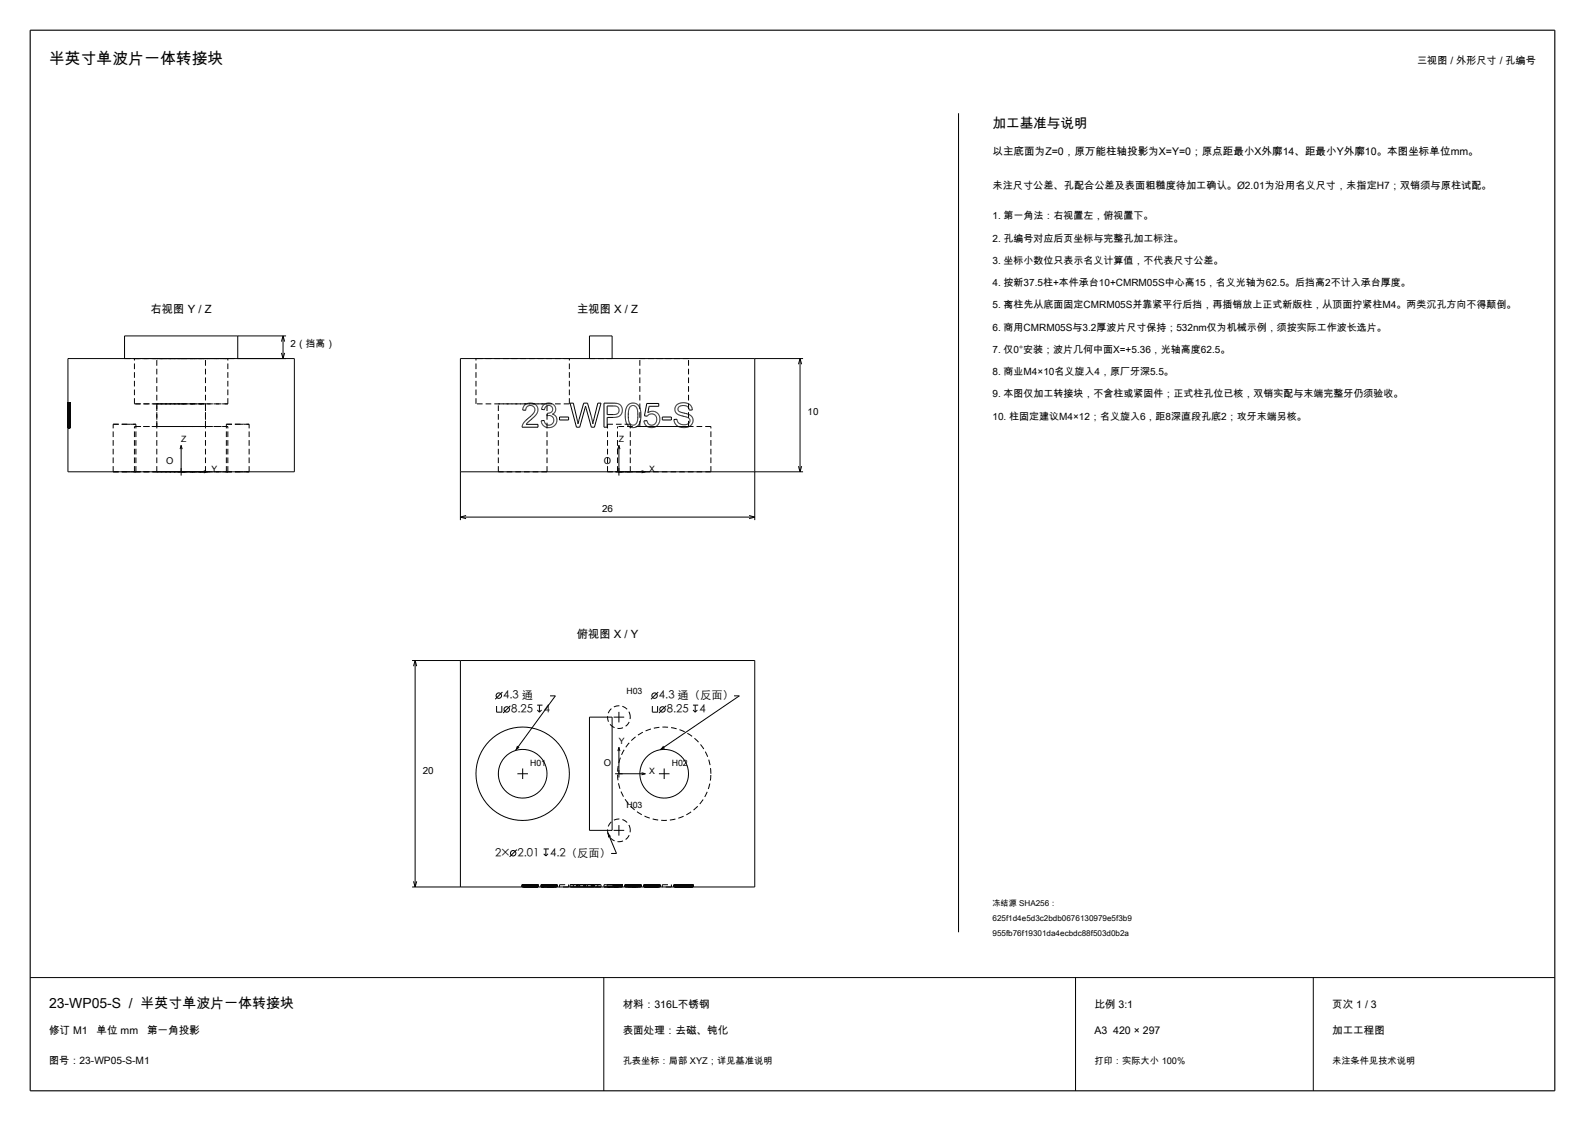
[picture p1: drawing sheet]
<svg xmlns="http://www.w3.org/2000/svg" width="420mm" height="297mm" viewBox="0 0 420 297" stroke-linecap="round" stroke-linejoin="round" font-family="sans-serif">
<path d="M8 8h404v281h-404z" fill="none" stroke="#000" stroke-width=".3"/>
<g fill="none" stroke="#000" stroke-width=".26">
<path d="M254 30v217M18 95h60v30h-60zM63 89v6M74.6 93.5l.4 1.5M75 89v6M75 89l-.4 1.5M75 89l.4 1.5M75.4 93.5l-.4 1.5M75.8 89h-42.8v6M156.2 95v-6h6v6M200 95v42.8M212 95v30"/>
<path d="M212 95l-.4 1.5M212 95l.4 1.5M212.8 95h-90.8v42.8M48 118v8M48 118l-.3 1M48 118l.3 1M139 107.3l1.2-.5 1.4 .2 .8 .9v1.3a7.4 7.4 0 0 1-2.6 2.8l-.4 .4h3.2v.8h-4.3a4 4 0 0 1 2.2-2.8 2.06 2.06 0 0 0 1.1-2.4 1.26 1.26 0 0 0-1.4-.5 1.26 1.26 0 0 0-.9 1.2l-.8-.1zM146.2 109.2h-.1M146.2 109.1v.1M146.2 109.1a1.09 1.09 0 0 0-.6-1.7 1.09 1.09 0 0 0-1.3 1.2l-.8-.2 .4-.9 .7-.6a1.68 1.68 0 0 1 2.3 .5 1.68 1.68 0 0 1-.3 2.2l-.2 .1a1.88 1.88 0 0 1 1 2.3 1.88 1.88 0 0 1-2.2 1.3l-.9-.3-.7-.7-.2-.8 .8-.1a1.29 1.29 0 0 0 1.5 1.2 1.29 1.29 0 0 0 1-1.6 1.29 1.29 0 0 0-1.8-.8l.1-.7 1.1-.3M146.2 109.1h.1M148.3 110.5h2.4v.8h-2.4z"/>
<path d="M151.1 106.8h.8l1.3 5.5 1.5-5.5h1l1.4 5.5 1.3-5.5h.9l-1.8 6.4h-.8l-1.5-5.6-1.6 5.6h-.8zM160 106.8h2.5a1.94 1.94 0 0 1 2 .7 1.94 1.94 0 0 1 .2 2.2 2.07 2.07 0 0 1-2.2 .9h-1.6v2.6h-.9zM160.9 107.6h1.6a1.18 1.18 0 0 1 1.4 .5 1.18 1.18 0 0 1-.2 1.5l-.8 .2h-2zM164 118v8M164 118l-.3 1M164 118l.3 1M166.5 107.3a2.05 2.05 0 0 1 2.3-.2 2.05 2.05 0 0 1 1 2.1 3.7 3.7 0 0 1-1.3 3.9 2.08 2.08 0 0 1-2.8-2.2 4.6 4.6 0 0 1 .8-3.6zM167 107.7l.9-.3 .7 .5a6 6 0 0 1 .1 4.2l-.8 .5h-.5l-.5-.3a5.5 5.5 0 0 1 .1-4.5zM167.4 107.5h-.1M171.4 106.9h3.2v.7h-2.6l-.3 1.8a2.13 2.13 0 0 1 3.2 1.4 2.13 2.13 0 0 1-2.5 2.5l-.9-.3-.7-.8-.2-.7 .9-.1a1.35 1.35 0 0 0 1.7 1.2 1.35 1.35 0 0 0 .8-2 1.38 1.38 0 0 0-1.1-.9 1.38 1.38 0 0 0-1.4 .6l-.7-.1zM173.7 110.1l.1 .1M175.5 110.5h2.4v.8h-2.4z"/>
<path d="M179.3 107.3a2.51 2.51 0 0 1 4.2 1.3l-.8 .1a1.6 1.6 0 0 0-1.5-1.2 1.6 1.6 0 0 0-1.6 .9 1.13 1.13 0 0 0 1.3 1l1.1 .2a1.85 1.85 0 0 1 1.6 2.2 1.85 1.85 0 0 1-2.1 1.5 2.37 2.37 0 0 1-2.9-2.2h.8a1.85 1.85 0 0 0 1.5 1.4 1.85 1.85 0 0 0 1.9-1 1 1 0 0 0-.9-1 3.9 3.9 0 0 1-2.9-1.2 1.59 1.59 0 0 1 .3-2zM54 124.7l1 .3-1 .3M122 125h90.8M122 137h78M122 137l1.5 .4M123.5 136.6l-1.5 .4M170 124.7l1 .3-1 .3M198.5 136.6l1.5 .4M200 137l-1.5 .4M211.6 123.5l.4 1.5M212.4 123.5l-.4 1.5M109.2 175h90.8v60h-90.8"/>
<path d="M110 175v60M110 175l-.4 1.5M110 175l.4 1.5M122 175v60M131.6 187.1v1.6h1.4v-1.6M133.1 183.3l-1.9 2M135.2 187l-1.9 1.9M142.3 186.8h1.4M142.4 188.1l.5 .6M142.9 186.8v1.9M143.5 188.1l-.6 .6M145.8 184.4h1.4l-10.6 14.4"/>
<path d="M156.2 190h6v30h-6zM162.6 190h2.8M164 188.6v2.8M164 198v8M164 198l-.3 1M164 198l.3 1M172.9 187.1v1.6h1.4v-1.6M174.4 183.3l-1.9 2M176.5 187l-1.9 1.9M183.6 186.8h1.4M183.6 188.1l.6 .6M184.2 186.8v1.9"/>
<path d="M184.8 188.1l-.6 .6M194.5 184.4h1.4l-21 14.2M137.1 205h2.8M138.5 203.6v2.8M163 205h8M164 218.6v2.8M170 204.7l1 .3M171 205l-1 .3M174.6 205h2.8M176 203.6v2.8M109.6 233.5l.4 1.5M110.4 233.5l-.4 1.5"/>
<path d="M136.9 225.1l-1.9 1.9M144.1 224.9h1.3M144.1 226.2l.5 .6M144.6 224.9v1.9M145.2 226.2l-.6 .6M161 220.6l2.4 5.5h-1.5M162.6 220h2.8M8 259h404M160 259v30M285 259v30M348 259v30"/>
<circle cx="132.2" cy="184.3" r=".72"/>
<circle cx="134.3" cy="188" r=".72"/>
<circle cx="173.5" cy="184.3" r=".72"/>
<circle cx="175.6" cy="188" r=".72"/>
<circle cx="138.5" cy="205" r="6.5"/>
<circle cx="138.5" cy="205" r="12.4"/>
<circle cx="176" cy="205" r="6.5"/>
<circle cx="136" cy="226.1" r=".72"/>
</g>
<g fill="none" stroke="#000" stroke-width=".26" stroke-dasharray="1.5 .8" stroke-linecap="butt">
<path d="M33 95h30M35.6 95h12.4M41.5 95h6.5M48 95h12.4M48 95h6.5M54.5 95h-13M60.4 95h-24.8M150.9 95h-24.8M156.2 95h6M182.4 95h-12.8M18 110.5v.8M18 111.5v-.1"/>
<path d="M18 111.6v-.1M18 111.7v-.1M18 111.8v-.1M18 111.9v-.1M18 112v-.1M18 112.1v-.1M18 112.2v-.1M18 112.3v-.1M18 112.4v-.1M18 112.5v-.1M18 112.6v-.1M18 112.7v-.1"/>
<path d="M18 112.8v-.1M18 112.9v-.1M18 113v-.1M18 113.1v-.1M18 113.2v-.1M18 113.3v-.1M18 113.2v.1M18 113.1v.1M18 113v.1M18 112.9v.1M18 112.8v.1M18 112.7v.1"/>
<path d="M18 112.6v.1M18 112.5v.1M18 112.4v.1M18 112.3v.1M18 112.2v.1M18 112.1v.1M18 112v.1M18 111.9v.1M18 111.8v.1M18 111.7v.1M18 111.6v.1M18 111.5v.1"/>
<path d="M18 111.4v.1M18 111.3v.1M18 111.2v.1M18 111v.2M18 110.9v.1M18 110.7v.2M18 110.6v.1M18 110.5v.1M18 110.4v.1M18 110.3v.1M18 110.2v.1M18 110.1v.1"/>
<path d="M18 110v.1M18 109.9v.1M18 109.8v.1M18 109.7v.1M18 109.6v.1M18 109.5v.1M18 109.4v.1M18 109.3v.1M18 109.2v.1M18 109.1v.1M18 109v.1M18 108.9v.1"/>
<path d="M18 108.8v.1M18 108.7v.1M18 108.6v.1M18 108.5v.1M18 108.4v.1M18 108.3v.1M18 108.2v.1M18 108.1v.1M18 108v.1M18 107.9v.1M18 107.8v.1M18 107.7v.1"/>
<path d="M18 107.6v.1M18 107.5v.1M18 107.4v.1M18 107.3v.1M18 107.2v.1M18 107.1v.1M18 107v.1M18 106.9v.1M18 106.8v.1M18 106.9v-.1M18 107v-.1M18 107.1v-.1"/>
<path d="M18 107.2v-.1M18 107.3v-.1M18 107.4v-.1M18 107.5v-.1M18 107.6v-.1M18 107.7v-.1M18 107.8v-.1M18 107.9v-.1M18 108v-.1M18 108.1v-.1M18 108.2v-.1M18 108.4v-.2"/>
<path d="M18 108.6v-.2M18 108.4v.2M18 108.3v-.1M18 108.4v-.1M18 108.7v-.1M18 108.8v-.1M18 108.9v-.1M18 109v-.1M18 109.1v-.1M18 109.2v-.1M18 109.3v-.1M18 109.4v-.1"/>
<path d="M18 109.5v-.1M18 110.2v-.7M18 110.2v-.1M18 110.3v-.1M18 110.4v-.1M18 110.5v-.1M18 110.6v-.1M18 110.7v-.1M18 110.8v-.1M18 110.9v-.1M18 111.1v-.2M18 111.2v-.1"/>
<path d="M18 111.3v-.1M18 111.5v-.2M18 112v-.2M18 111.8v.2M18 111.4v.2M18 111.7v.2M18 111.5v.2M18 111.2v.3M18 110.9v.3M18 110.6v.3M18 110.3v.3M18 108.5v-.1"/>
<path d="M18 108.6v-.1M18 108.8v-.2M18 109.4v-.2M18 109.6v-.1M18 109.7v-.1M18 109.9v-.2M18 110.1v-.2M18 110.4v-.2M18 110.6v-.2M18 110.8v-.2M18 111.1v-.3M18 111.3v-.2"/>
<path d="M18 112.8v-.2M18 113.2v-.2M18 112.4v.8M18 108.3v4.9M18 108v.3M18 107.6v.4M18 107.8v-.2M18 108.3v-.5M18 106.8v6.4M18 110.9v-4.1M18 111.3v-.4M18 111.6v-.3"/>
<path d="M18 112v-.4M18 112.3v-.3M18 112v.3M18 111.5v.3M18 110v.3M18 106.8v3.2M18 111.1v-4.3M18 111.5v-.4M18 112.3v-.8M18 111.6v.4M18 111.3v.3M18 111v.3"/>
<path d="M18 106.8v4.2M18 109v-.2M18 109.3v-.3M18 109.5v-.2M18 109.8v-.3M18 110v-.2M18 110.3v-.3M18 110.5v-.2M18 110.7v-.2M18 110.9v-.2M18 111.4v-.2M18 111.6v-.2"/>
<path d="M18 111.9v-.2M18 112.2v-.2M18 112.3v.2M18 112v.2M18 111.3v.2M18 111.1v.2M18 110.8v.3M18 110.6v.2M18 109.8v.2M18 109.6v.2M18 109.4v.2M18 109.2v.2"/>
<path d="M18 109v.2M18 108.8v.2M18 108.5v.2M18 108.1v.2M18 107.9v-.2M18 108.1v-.2M18 111.1v.1M18 111v.1M18 110.8v.1M18 110.7v.1M18 107.6v1.8M18 106.9v.7"/>
<path d="M18 110.2v-3.3M18 109.8v-.1M18 109.9v-.1M18 110v-.1M18 110.1v-.1M18 111.4v-.1M18 110.6v2.6M18 111.6v.2M18 108.3v-.2M18 108.7v-.2M18 108.3v.2M18 107.9v.2"/>
<path d="M18 106.7v.1M18 106.8v-.1M18 108.5v-.2M18 111v-.1M18 111.1v-.1M18 111.3h.6M18 110.5h.6M18 111.4h.6M18 111.5h.6M18 111.6h.6M18 111.7h.6M18 111.8h.6"/>
<path d="M18 111.9h.6M18 112h.6M18 112.1h.6M18 112.2h.6M18 112.3h.6M18 112.4h.6M18 112.5h.6M18 112.6h.6M18 112.7h.6M18 112.8h.6M18 112.9h.6M18 113h.6"/>
<path d="M18 113.1h.6M18 113.2h.6M18 113.3h.6M18 111.2h.6M18 111.1h.6M18 110.9h.6M18 110.8h.6M18 110.7h.6M18 110.6h.6M18 110.4h.6M18 110.3h.6M18 110.2h.6"/>
<path d="M18 110.1h.6M18 109.5h.6M18 109.4h.6M18 109.3h.6M18 109.2h.6M18 109.1h.6M18 111h.6M18 109h.6M18 108.9h.6M18 108.8h.6M18 108.7h.6M18 108.6h.6"/>
<path d="M18 110h.6M18 108.4h.6M18 109.9h.6M18 108.3h.6M18 108.2h.6M18 109.8h.6M18 108.1h.6M18 108h.6M18 109.7h.6M18 107.9h.6M18 109.6h.6M18 107.8h.6"/>
<path d="M18 107.7h.6M18 107.6h.6M18 107.5h.6M18 107.4h.6M18 108.5h.6M18 107.3h.6M18 107.2h.6M18 107.1h.6M18 107h.6M18 106.9h.6M18 106.8h.6M18 106.7h.6"/>
<path d="M18 110.9v.2M18 110.4v.4M18 110v.4M18 109.7v.3M18 109.3v.4M18 108.7v.2M18 108.9v-.2M18 109.2v-.2M18 109.7v-.4M18 110.4v-.4M18 110.8v-.4M18 112.3v-.2"/>
<path d="M18 112.1v.2M18 107.6v2.2M18 109.1v-.2M18.6 111.3v-.8M18.6 111.4v.1M18.6 111.5v.1M18.6 111.6v-.2M18.6 111.6v.1M18.6 111.7v-.1M18.6 111.7v.1M18.6 111.8v-.1M18.6 111.8v.1"/>
<path d="M18.6 112v-.2M18.6 111.9v.1M18.6 112.1v-.1M18.6 112v.1M18.6 112.2v-.1M18.6 112.3v-.1M18.6 112.1v.1M18.6 112.4v-.1M18.6 112.2v.1M18.6 112.3v.1M18.6 112.5v-.1M18.6 112.4v.1"/>
<path d="M18.6 112.6v-.1M18.6 112.5v.1M18.6 112.6v.1M18.6 112.7v.1M18.6 112.7v-.1M18.6 112.8v.1M18.6 112.9v.1M18.6 113v.1M18.6 113.1v.1M18.6 113.2v.1M18.6 111.8v.2M18.6 111.3v.2"/>
<path d="M18.6 111.2v.1M18.6 111.1v.1M18.6 110.9v.2M18.6 110.8v.1M18.6 113.3v-.1M18.6 110.7v.1M18.6 110.6v.1M18.6 110.5v.1M18.6 110.4v.1M18.6 113.2v-.1M18.6 110.3v.1M18.6 113.1v-.1"/>
<path d="M18.6 110.2v.1M18.6 113v-.1M18.6 110.1v.1M18.6 112.9v-.1M18.6 112.8v-.1M18.6 110.2v-.1M18.6 109.5v.7M18.6 112v-.1M18.6 109.4v.1M18.6 111.9v-.1M18.6 109.3v.1M18.6 111.6v-.1"/>
<path d="M18.6 109.2v.1M18.6 111.5v-.1M18.6 111.4v-.1M18.6 111.3v-.1M18.6 109.1v.1M18.6 111.2v-.2M18.6 111v-.1M18.6 109v.1M18.6 110.9v-.2M18.6 110.7v-.1M18.6 108.9v.1M18.6 110.6v-.1"/>
<path d="M18.6 110.5v-.1M18.6 108.8v.1M18.6 110.4v-.1M18.6 110.3v-.1M18.6 108.7v.1M18.6 108.6v.1M18.6 110.1v-.1M18.6 108.4v.2M18.6 110v-.1M18.6 108.3v.1M18.6 108.2v.1M18.6 109.9v-.1"/>
<path d="M18.6 108.1v.1M18.6 108v.1M18.6 109.8v-.1M18.6 107.9v.1M18.6 109.7v-.1M18.6 107.8v.1M18.6 107.7v.1M18.6 109.6v-.1M18.6 107.6v.1M18.6 109.5v-.1M18.6 107.5v.1M18.6 109.4v-.1"/>
<path d="M18.6 109.3v-.1M18.6 109.2v-.1M18.6 107.4v.1M18.6 109.1v-.1M18.6 109v-.1M18.6 108.9v-.1M18.6 108.8v-.1M18.6 108.7v-.1M18.6 107.5v-.1M18.6 108.6v-.1M18.6 108.5v-.1M18.6 108.4v-.1"/>
<path d="M18.6 107.6v-.1M18.6 108.3v-.1M18.6 108.2v-.1M18.6 107.7v-.1M18.6 108.1v-.1M18.6 107.8v-.1M18.6 108v-.1M18.6 107.9v-.1M18.6 108.6v-.2M18.6 107.4v-.1M18.6 107.3v-.1M18.6 108.2v.2"/>
<path d="M18.6 107.2v-.1M18.6 107.1v-.1M18.6 107v-.1M18.6 106.9v-.1M18.6 107.3v.1M18.6 107.2v.1M18.6 107.1v.1M18.6 106.8v.1M18.6 107v.1M18.6 106.9v.1M18.6 113.2v-.8M18.6 113v.2"/>
<path d="M18.6 111.9v-.2M18.6 112.6v.2M18.6 111.7v-.2M18.6 111.5v-.3M18.6 111.2v-.3M18.6 110.9v-.3M18.6 110.6v-.3M18.6 111.1v.2M18.6 110.8v.3M18.6 110.6v.2M18.6 110.4v.2M18.6 110.2v.2"/>
<path d="M18.6 109.9v.2M18.6 109.7v.2M18.6 109.6v.1M18.6 109.5v.1M18.6 109.2v.2M18.6 108.6v.2M18.6 108.5v.1M18.6 108.4v.1M18.6 113.2v-4.9M18.6 106.8v6.4M18.6 108.3v-.3M18.6 108v-.4"/>
<path d="M18.6 111v-4.2M18.6 107.6v.2M18.6 111.3v-.3M18.6 107.8v.5M18.6 111.6v-.3M18.6 112v-.4M18.6 112.3v-.3M18.6 111.5v.8M18.6 111.1v.4M18.6 106.8v4.1M18.6 106.8v4.3M18.6 110.9v.4"/>
<path d="M18.6 111.3v.3M18.6 110v-3.2M18.6 111.6v.4M18.6 110.3v-.3M18.6 112v.3M18.6 111.8v-.3M18.6 107.9v.2M18.6 108.8v.2M18.6 107.7v.2M18.6 109v.3M18.6 109.3v.2M18.6 109.5v.3"/>
<path d="M18.6 109.8v.2M18.6 110v.3M18.6 110.3v.2M18.6 110.5v.2M18.6 110.7v.2M18.6 111.2v.2M18.6 111.4v.2M18.6 111.7v.2M18.6 112v.2M18.6 108.3v-.2M18.6 108.7v-.2M18.6 109v-.2"/>
<path d="M18.6 109.2v-.2M18.6 109.4v-.2M18.6 109.6v-.2M18.6 109.8v-.2M18.6 110v-.2M18.6 110.8v-.2M18.6 112.5v-.2M18.6 111.1v-.3M18.6 111.3v-.2M18.6 112.2v-.2M18.6 111.5v-.2M18.6 111.3v.1"/>
<path d="M18.6 110v.1M18.6 109.9v.1M18.6 109.8v.1M18.6 109.7v.1M18.6 111.2v-.1M18.6 111.1v-.1M18.6 110.9v-.1M18.6 110.8v-.1M18.6 106.9v3.3M18.6 107.6v-.7M18.6 109.4v-1.8M18.6 113.2v-2.6"/>
<path d="M18.6 111v.1M18.6 110.9v.1M18.6 108.3v.2M18.6 106.7v.1M18.6 106.8v-.1M18.6 108.1v-.2M18.6 108.5v-.2M18.6 108.5v.2M18.6 108.1v.2M18.6 111.8v-.2M18.6 111.1v-.2M18.6 110.8v-.4"/>
<path d="M18.6 110.4v-.4M18.6 110v-.3M18.6 109.7v-.4M18.6 108.9v-.2M18.6 108.7v.2M18.6 109v.2M18.6 109.3v.4M18.6 110v.4M18.6 110.4v.4M18.6 112.1v.2M18.6 112.3v-.2M18.6 109.8v-2.2"/>
<path d="M18.6 108.9v.2M30 112.4h3M33 112.4h3M35.6 113h12.4M35.6 107h12.4M35.6 107v-12M36 112.4h-6M41.5 107h6.5M41.5 113h6.5M41.5 113v-18M48 107h6.5M48 113h12.4"/>
<path d="M48 107h12.4M48 113h6.5M54.5 107h-13M54.5 113h-13M54.5 113v-18M60 112.4h3M60.4 113h-24.8M60.4 107h-24.8M60.4 107v-12M63 112.4h3M66 112.4h-6M126.1 107v-12"/>
<path d="M145 107h-12.9M150.9 107v-12M150.9 107h-24.8M167 112.4h-6M169.6 113v-18M182.4 113v-18M182.4 113h-12.8M188.4 113h-24.8M30 125h3M30 125v-12.6M33 125h3M35.6 125h12.4"/>
<path d="M35.6 125v-12M36 125h-6M36 125v-12.6M41.5 125h6.5M41.5 125v-18M48 125h6.5M48 125h12.4M54.5 125h-13M54.5 125v-18M60 125h3M60 125v-12.6M60.4 125h-24.8"/>
<path d="M60.4 125v-12M63 125h3M66 125h-6M66 125v-12.6M132.1 125v-18M145 125h-12.9M145 125v-18M161 125v-12.6M163.6 125v-12M167 125h-6M167 125v-12.6M188.4 125h-24.8"/>
<path d="M188.4 125v-12M167 190a3 3 0 0 0-4.3-2.7 3 3 0 0 0-.5 5.1 3 3 0 0 0 4.8-1.8v-.6M188.4 205a12.4 12.4 0 0 0-18.2-10.9 12.4 12.4 0 0 0-1.1 21.2 12.4 12.4 0 0 0 19.2-9.1l.1-1.2M138.3 235v-.6M138.3 234.4h4.3M138.3 235h.1M138.4 235v-.6M138.4 234.4h-.1M138.4 235h.1M138.5 235v-.6M138.5 234.4h-.1M138.5 234.4h.8"/>
<path d="M138.5 235h.1M138.6 235v-.6M138.6 234.4h-.1M138.6 235h.1M138.7 235v-.6M138.7 234.4h-.1M138.7 235h.1M138.8 235v-.6M138.8 234.4h-.1M138.8 235h.1M138.9 235v-.6M138.9 234.4h-.1"/>
<path d="M138.9 235h.1M139 235v-.6M139 234.4h-.1M139 235h.1M139.1 235h.1M139.1 235v-.6M139.1 234.4h-.1M139.1 235h.2M139.2 235h.1M139.2 235v-.6M139.2 234.4h-.1M139.3 235v-.6"/>
<path d="M139.3 234.4h-.1M139.3 235h.1M139.3 234.4h-.2M139.3 235h-.8M139.3 234.4h.1M139.4 235h.3M139.4 235v-.6M139.4 234.4h-.1M139.4 235h-.1M139.4 235h.1M139.4 235h3.2M139.4 234.4h.1"/>
<path d="M139.5 235h.1M139.5 235v-.6M139.5 234.4h-.1M139.5 235h-.1M139.5 234.4h.1M139.6 235h-.1M139.6 235v-.6M139.6 235h.1M139.6 234.4h-.1M139.6 234.4h.1M139.7 235v-.6M139.7 234.4h-.1"/>
<path d="M139.7 235h.3M139.7 234.4h-.3M139.7 235h-.1M139.7 234.4h.1M139.7 235h.1M139.8 235h-.1M139.8 235v-.6M139.8 234.4h.1M139.8 235h.1M139.8 234.4h-.1M139.9 235h-.1M139.9 235v-.6"/>
<path d="M139.9 234.4h.2M139.9 234.4h.1M139.9 235h.1M139.9 234.4h-.1M140 235h.2M140 234.4h-.3M140 235h.1M140 235v-.6M140 234.4h-.1M140 235h-.1M140 234.4h.2M140.1 235h-.2"/>
<path d="M140.1 235v-.6M140.1 234.4h.2M140.1 235h.1M140.1 234.4h-.1M140.2 235h-.2M140.2 235v-.6M140.2 234.4h.1M140.2 235h.3M140.2 234.4h-.2M140.2 235h.1M140.2 234.4h-.1M140.3 235h-.1"/>
<path d="M140.3 235v-.6M140.3 234.4h.1M140.3 235h.1M140.3 234.4h-.1M140.3 235h-.2M140.3 234.4h.4M140.4 235h-.1M140.4 235v-.6M140.4 234.4h.1M140.4 235h.2M140.4 234.4h-.1M140.5 235h.2"/>
<path d="M140.5 235v-.6M140.5 234.4h-.3M140.5 235h-.1M140.5 234.4h.2M140.6 235h.1M140.6 235v-.6M140.6 234.4h-.2M140.7 235h.1M140.7 235v-.6M140.7 234.4h-.2M140.7 235h-.4M140.7 234.4h.4"/>
<path d="M140.7 235h-.2M140.7 234.4h.1M140.7 234.4h-.1M140.8 235h.1M140.8 235v-.6M140.8 234.4h-.1M140.8 235h-.1M140.8 234.4h.1M140.8 235h.2M140.9 235h.1M140.9 235v-.6M140.9 234.4h-.1"/>
<path d="M140.9 235h-.1M140.9 234.4h.1M141 235h.1M141 235v-.6M141 234.4h-.1M141 235h.2M141 234.4h-.2M141 235h-.1M141 234.4h.1M141.1 235h-.4M141.1 235v-.6M141.1 234.4h.3"/>
<path d="M141.1 235h.1M141.1 234.4h-.1M141.1 235h-.1M141.1 234.4h.1M141.2 235h.1M141.2 235v-.6M141.2 234.4h-.2M141.2 234.4h-.1M141.2 235h-.1M141.2 234.4h.1M141.3 235h.1M141.3 235v-.6"/>
<path d="M141.3 234.4h-.1M141.3 235h-.1M141.3 234.4h.1M141.4 235h.1M141.4 235v-.6M141.4 234.4h-.1M141.4 235h-.3M141.4 234.4h.3M141.4 235h-.1M141.4 234.4h.1M141.5 235v-.6M141.5 234.4h-.1"/>
<path d="M141.5 235h.1M141.5 235h-.1M141.5 234.4h.1M141.6 235h-.1M141.6 235v-.6M141.6 234.4h-.1M141.6 235h.1M141.6 234.4h.1M141.7 235v-.6M141.7 234.4h-.1M141.7 235h-.3M141.7 234.4h.1"/>
<path d="M141.7 235h-.1M141.7 235h.1M141.8 235h-.1M141.8 235v-.6M141.8 234.4h.1M141.8 235h.1M141.8 234.4h-.1M141.9 235h-.1M141.9 235v-.6M141.9 234.4h.1M141.9 234.4h-.1M141.9 235h.1"/>
<path d="M142 235h-.1M142 235v-.6M142 235h.1M142 234.4h-.1M142 234.4h.1M142.1 235v-.6M142.1 234.4h-.1M142.1 235h-.1M142.1 234.4h.1M142.1 235h.1M142.2 235h-.1M142.2 235v-.6"/>
<path d="M142.2 234.4h-.1M142.2 234.4h.1M142.2 235h.1M142.3 235v-.6M142.3 234.4h-.1M142.3 235h-.1M142.3 234.4h.1M142.3 235h.1M142.4 235h-.1M142.4 235v-.6M142.4 234.4h-.1M142.4 234.4h.1"/>
<path d="M142.4 235h.1M142.5 235h-.1M142.5 235v-.6M142.5 234.4h-.1M142.6 235h-4.3M142.6 235v-.6M142.6 234.4h-3.2M143.4 235h.8M143.4 235v-.6M143.4 234.4h.1M143.5 235h-.1M143.5 235v-.6"/>
<path d="M143.5 234.4h.8M143.5 235h.1M143.5 234.4h.1M143.6 235h-.1M143.6 235v-.6M143.6 234.4h-.1M143.6 235h.1M143.6 234.4h.1M143.7 235v-.6M143.7 234.4h-.1M143.7 235h-.1M143.7 235h.1"/>
<path d="M143.7 234.4h.1M143.8 235v-.6M143.8 234.4h-.1M143.8 235h-.1M143.8 235h.1M143.8 234.4h.1M143.9 235v-.6M143.9 234.4h-.1M143.9 235h.1M143.9 235h-.1M143.9 234.4h.1M144 235v-.6"/>
<path d="M144 234.4h-.1M144 235h-.1M144 235h.1M144 234.4h.1M144.1 235v-.6M144.1 234.4h-.1M144.1 235h-.1M144.1 234.4h.1M144.1 235h.1M144.2 235h-.1M144.2 235v-.6M144.2 234.4h.1"/>
<path d="M144.2 234.4h-.8M144.2 235h.1M144.2 234.4h-.1M144.3 235h-.1M144.3 235v-.6M144.3 235h-.8M144.3 234.4h-.1M144.3 235h.1M144.3 234.4h.1M144.4 235h-.1M144.4 235v-.6M144.4 234.4h-.1"/>
<path d="M144.4 235h.1M144.4 234.4h.1M144.5 235h-.1M144.5 235v-.6M144.5 234.4h-.1M144.5 234.4h.1M144.5 235h.1M144.6 235v-.6M144.6 234.4h-.1M144.6 235h-.1M144.6 234.4h.1M144.6 235h.1"/>
<path d="M144.7 235h-.1M144.7 235v-.6M144.7 235h.1M144.7 234.4h-.1M144.7 234.4h.1M144.8 235h.1M144.8 235v-.6M144.8 234.4h-.1M144.8 235h-.1M144.8 234.4h.1M144.9 235v-.6M144.9 234.4h-.1"/>
<path d="M144.9 235h-.1M144.9 234.4h.1M144.9 235h.1M144.9 234.4h.2M145 235h-.1M145 235v-.6M145 234.4h.1M145 235h.1M145 234.4h-.1M145 235h.2M145.1 235h-.1M145.1 235v-.6"/>
<path d="M145.1 234.4h.1M145.1 235h.1M145.1 234.4h-.1M145.1 235h-.2M145.2 235h.1M145.2 235v-.6M145.2 234.4h-.2M145.2 235h-.1M145.2 234.4h.1M145.2 234.4h-.1M145.2 235h.2M145.2 234.4h.2"/>
<path d="M145.3 235h.1M145.3 235v-.6M145.3 234.4h-.1M145.3 235h-.1M145.3 234.4h.1M145.4 235h-.2M145.4 235v-.6M145.4 234.4h.1M145.4 235h.1M145.4 234.4h-.2M145.4 234.4h-.1M145.4 235h-.1"/>
<path d="M145.4 235h.2M145.5 235h-.1M145.5 235v-.6M145.5 234.4h.1M145.5 235h.1M145.5 234.4h-.1M145.5 235h.2M145.5 234.4h.2M145.6 235h.1M145.6 235v-.6M145.6 234.4h-.2M145.6 235h-.1"/>
<path d="M145.6 234.4h.2M145.6 234.4h-.1M145.6 234.4h.1M145.7 235h.1M145.7 235v-.6M145.7 234.4h-.2M145.7 235h-.2M145.7 234.4h.1M145.7 234.4h-.1M145.7 235h-.1M145.7 235h.2M145.8 235h-.2"/>
<path d="M145.8 235v-.6M145.8 234.4h.1M145.8 235h-.1M145.8 235h.1M145.8 234.4h-.1M145.9 235h.1M145.9 235v-.6M145.9 234.4h-.2M145.9 235h-.1M145.9 234.4h.1M145.9 234.4h-.1M145.9 235h.2"/>
<path d="M146 235h.1M146 235v-.6M146 234.4h-.1M146 235h-.1M146 234.4h.1M146.1 235h.1M146.1 235v-.6M146.1 234.4h-.2M146.1 234.4h-.1M146.1 235h-.1M146.1 234.4h.1M146.2 235v-.6"/>
<path d="M146.2 234.4h-.1M146.2 235h.1M146.2 235h-.1M146.2 234.4h.1M146.2 235h.2M146.3 235h.1M146.3 235v-.6M146.3 234.4h-.1M146.3 235h-.1M146.3 234.4h.1M146.4 235h.1M146.4 235v-.6"/>
<path d="M146.4 234.4h-.1M146.4 234.4h-.2M146.4 235h-.1M146.4 234.4h.1M146.5 235v-.6M146.5 234.4h-.1M146.5 235h-.1M146.5 235h.1M146.5 234.4h.1M146.5 235h.2M146.6 235h-.1M146.6 235v-.6"/>
<path d="M146.6 235h.1M146.6 234.4h-.1M146.6 234.4h.1M146.7 235v-.6M146.7 234.4h-.1M146.7 235h.1M146.7 234.4h-.2M146.7 235h-.1M146.7 234.4h.1M146.8 235h-.1M146.8 235v-.6M146.8 235h.1"/>
<path d="M146.8 234.4h-.1M146.8 234.4h.1M146.9 235h.1M146.9 235v-.6M146.9 234.4h-.1M146.9 235h-.1M146.9 234.4h.1M147 235h-.1M147 235v-.6M147 234.4h-.1M147 235h.1M147 234.4h.1"/>
<path d="M147.1 235v-.6M147.1 234.4h-.1M147.1 235h.1M147.1 235h-.1M147.1 234.4h.1M147.2 235v-.6M147.2 234.4h-.1M147.2 235h-.1M147.2 235h.1M147.2 234.4h.1M147.3 235v-.6M147.3 234.4h-.1"/>
<path d="M147.3 235h-.1M147.3 235h.1M147.3 234.4h.1M147.4 235h-.1M147.4 235v-.6M147.4 235h.1M147.4 234.4h-.1M147.4 234.4h.1M147.5 235v-.6M147.5 234.4h-.1M147.5 235h-.1M147.5 235h.1"/>
<path d="M147.5 234.4h.1M147.6 235h-.1M147.6 235v-.6M147.6 234.4h-.1M148.3 235v-.6M148.3 234.4h2.4M150.7 235h-2.4M150.7 235v-.6M151.1 235h.8M151.1 235v-.6M151.1 234.4h1.7M151.9 235h1"/>
<path d="M151.9 235v-.6M151.9 234.4h-.8M152.8 235h-1.7M152.8 235v-.6M152.8 234.4h.8M152.9 235h.1M152.9 234.4h-1M153 235v-.6M153 234.4h-.1M153 235h.1M153.1 235h.1M153.1 235v-.6"/>
<path d="M153.1 234.4h-.1M153.2 235h.2M153.2 235v-.6M153.2 234.4h-.1M153.4 235h.1M153.4 234.4h-.2M153.5 235h1.2M153.5 235v-.6M153.5 234.4h-.1M153.6 235h-.8M153.6 235v-.6M153.6 234.4h1.4"/>
<path d="M154.7 235h1M154.7 235v-.6M154.7 234.4h-1.2M155 235h-1.4M155 235v-.6M155 234.4h.1M155.1 235h-.1M155.1 235v-.6M155.1 234.4h.1M155.2 235h-.1M155.2 235v-.6M155.2 234.4h.2"/>
<path d="M155.4 235h-.2M155.4 234.4h1.3M155.7 235h.9M155.7 235v-.6M155.7 234.4h-1M156.6 235h.1M156.6 234.4h-.9M156.7 235h.1M156.7 235v-.6M156.7 234.4h-.1M156.7 235h-1.3M156.7 234.4h.8"/>
<path d="M156.8 235v-.6M156.8 234.4h-.1M156.8 235h.1M156.9 235h.1M156.9 235v-.6M156.9 234.4h-.1M157 235v-.6M157 234.4h-.1M157 235h.1M157.1 235v-.6M157.1 234.4h-.1M157.1 235h.1"/>
<path d="M157.2 235v-.6M157.2 234.4h-.1M157.2 235h.1M157.3 235h.1M157.3 234.4h-.1M157.4 235h1M157.4 234.4h-.1M157.5 235h-.8M157.5 235v-.6M157.5 234.4h1.8M158.4 235h.9M158.4 235v-.6"/>
<path d="M158.4 234.4h-1M159.3 235h-1.8M159.3 235v-.6M159.3 234.4h-.9M160 235h2.5M160 235v-.6M160 234.4h.9M160.9 235h-.9M160.9 235v-.6M160.9 234.4h1.6M160.9 235h1.6M162.5 235h.3"/>
<path d="M162.5 235v-.6M162.5 234.4h-2.5M162.5 234.4h.3M162.5 235h-1.6M162.5 234.4h.2M162.5 234.4h-1.6M162.5 235h.2M162.7 235h-.2M162.7 235v-.6M162.7 234.4h.2M162.7 234.4h-.2M162.7 235h.2"/>
<path d="M162.8 235h.2M162.8 235v-.6M162.8 234.4h-.3M162.8 234.4h.2M162.8 235h-.3M162.9 235h-.2M162.9 235v-.6M162.9 234.4h.1M162.9 234.4h-.2M162.9 235h.2M163 235h-.1M163 235v-.6"/>
<path d="M163 234.4h.2M163 235h-.2M163 235h.2M163 234.4h-.2M163.1 234.4h-.2M163.1 235h.1M163.1 235v-.6M163.2 235h-.2M163.2 235v-.6M163.2 234.4h.1M163.2 235h.2M163.2 234.4h-.2"/>
<path d="M163.2 234.4h-.1M163.3 235h-.1M163.3 235v-.6M163.3 234.4h.1M163.4 234.4h-.2M163.4 235v-.6M163.4 234.4h.1M163.4 235h-.1M163.4 235h.1M163.4 234.4h.2M163.5 235h-.1M163.5 235v-.6"/>
<path d="M163.5 234.4h-.1M163.5 235h.1M163.5 234.4h.1M163.6 235h-.2M163.6 235v-.6M163.6 234.4h.1M163.6 234.4h-.1M163.6 235h.1M163.6 235h-.1M163.6 235h.2M163.7 234.4h-.1M163.7 235v-.6"/>
<path d="M163.7 235h-.1M163.7 234.4h.1M163.7 235h.1M163.8 235h.1M163.8 235v-.6M163.8 234.4h-.2M163.8 234.4h-.1M163.8 235h-.1M163.8 234.4h.1M163.9 234.4h-.1M163.9 235v-.6M163.9 235h.1"/>
<path d="M163.9 235h-.1M163.9 234.4h.1M164 235v-.6M164 234.4h-.1M164 235h-.1M164 234.4h.1M164 235h.1M164.1 235h-.1M164.1 235v-.6M164.1 234.4h.1M164.1 235h.1M164.1 234.4h-.1"/>
<path d="M164.2 235h-.1M164.2 235v-.6M164.2 234.4h.1M164.2 235h.1M164.2 234.4h-.1M164.3 235h-.1M164.3 235v-.6M164.3 235h.1M164.3 234.4h-.1M164.3 234.4h.1M164.4 235v-.6M164.4 234.4h-.1"/>
<path d="M164.4 235h-.1M164.4 234.4h.1M164.4 235h.1M164.5 235h-.1M164.5 235v-.6M164.5 235h.1M164.5 234.4h-.1M164.5 234.4h.1M164.6 235v-.6M164.6 234.4h-.1M164.6 235h-.1M164.6 235h.1"/>
<path d="M164.6 234.4h.1M164.7 235h-.1M164.7 235v-.6M164.7 234.4h-.1M164.7 234.4h.1M164.7 235h.1M164.8 235h-.1M164.8 235v-.6M164.8 234.4h-.1M164.8 235h.1M164.8 234.4h.1M164.9 235h-.1"/>
<path d="M164.9 235v-.6M164.9 234.4h-.1M165.7 235v-.6M165.7 235h.1M165.7 234.4h.1M165.8 235h-.1M165.8 235v-.6M165.8 234.4h-.1M165.8 235h.1M165.8 234.4h.1M165.9 235v-.6M165.9 234.4h-.1"/>
<path d="M165.9 235h-.1M165.9 235h.1M165.9 234.4h.1M166 235v-.6M166 234.4h-.1M166 235h-.1M166 234.4h.1M166 235h.1M166.1 235h-.1M166.1 235v-.6M166.1 234.4h.1M166.1 235h.1"/>
<path d="M166.1 234.4h-.1M166.2 235h-.1M166.2 235v-.6M166.2 235h.1M166.2 234.4h-.1M166.2 234.4h.1M166.3 235h.1M166.3 235v-.6M166.3 234.4h-.1M166.3 235h-.1M166.3 234.4h.1M166.4 235h-.1"/>
<path d="M166.4 235v-.6M166.4 235h.1M166.4 234.4h-.1M166.4 234.4h.1M166.5 235v-.6M166.5 235h.1M166.5 234.4h-.1M166.5 235h-.1M166.5 234.4h.1M166.6 235h-.1M166.6 235v-.6M166.6 234.4h-.1"/>
<path d="M166.6 234.4h.1M166.6 235h.1M166.7 234.4h-.1M166.7 235v-.6M166.7 235h-.1M166.7 234.4h.1M166.7 235h.1M166.8 235h-.1M166.8 235v-.6M166.8 234.4h-.1M166.8 234.4h.1M166.8 235h.2"/>
<path d="M166.8 235h.1M166.9 234.4h.1M166.9 235h-.1M166.9 235v-.6M166.9 234.4h-.1M166.9 235h.1M167 235h-.1M167 235v-.6M167 235h.1M167 234.4h-.2M167 234.4h-.1M167 234.4h.1"/>
<path d="M167 220a3 3 0 0 0-4.3-2.7 3 3 0 0 0-.5 5.1 3 3 0 0 0 4.8-1.8v-.6M167.1 235h-.1M167.1 235v-.6M167.1 234.4h-.1M167.1 234.4h.1M167.1 235h.2M167.1 235h.1M167.2 235h-.1M167.2 235v-.6M167.2 234.4h-.1M167.2 235h.1M167.2 234.4h.1"/>
<path d="M167.3 234.4h-.1M167.3 235v-.6M167.3 235h-.1M167.3 235h.1M167.3 234.4h-.2M167.3 234.4h.1M167.4 235h-.1M167.4 235v-.6M167.4 234.4h-.1M167.4 235h.2M167.4 234.4h.1M167.4 235h.1"/>
<path d="M167.5 235h-.1M167.5 235v-.6M167.5 234.4h-.1M167.5 235h.1M167.5 234.4h.1M167.6 234.4h-.1M167.6 235v-.6M167.6 235h.2M167.6 234.4h-.2M167.6 234.4h.1M167.6 235h-.1M167.6 235h.1"/>
<path d="M167.6 234.4h.2M167.7 235h-.1M167.7 235v-.6M167.7 234.4h-.1M167.7 235h.1M167.7 234.4h.1M167.8 235h-.2M167.8 235h.1M167.8 235v-.6M167.8 234.4h-.2M167.8 234.4h.1M167.8 234.4h-.1"/>
<path d="M167.8 235h-.1M167.9 235h-.1M167.9 235v-.6M167.9 235h.1M167.9 234.4h-.1M167.9 234.4h.2M167.9 234.4h.1M168 235h.1M168 235v-.6M168 234.4h-.1M168 234.4h.1M168 235h-.1"/>
<path d="M168.1 235h-.1M168.1 235v-.6M168.1 234.4h-.1M168.1 235h-.2M168.1 234.4h.1M168.1 235h.1M168.2 235h-.1M168.2 235v-.6M168.2 234.4h-.1M168.2 235h.1M168.2 234.4h.2M168.2 234.4h.1"/>
<path d="M168.3 234.4h.1M168.3 235h-.1M168.3 235v-.6M168.3 234.4h-.1M168.3 235h.1M168.3 235h.2M168.4 235h-.1M168.4 235v-.6M168.4 234.4h-.1M168.4 235h-.2M168.4 234.4h.1M168.4 235h.1"/>
<path d="M168.5 235h.1M168.5 235v-.6M168.5 234.4h-.2M168.5 235h-.1M168.5 234.4h-.1M168.5 234.4h.1M168.5 234.4h.2M168.6 235h.1M168.6 235v-.6M168.6 234.4h-.1M168.6 235h-.1M168.6 234.4h.1"/>
<path d="M168.7 235v-.6M168.7 234.4h-.1M168.7 235h-.1M168.7 235h-.2M168.7 234.4h.1M168.7 235h.1M168.8 235h-.1M168.8 235v-.6M168.8 234.4h.1M168.8 235h.1M168.8 234.4h-.1M168.9 235h-.1"/>
<path d="M168.9 235v-.6M168.9 234.4h.1M168.9 235h.1M168.9 234.4h-.1M169 235h-.1M169 235v-.6M169 235h.1M169 234.4h-.1M169 234.4h.1M169.1 235h.1M169.1 235v-.6M169.1 234.4h-.1"/>
<path d="M169.1 235h-.1M169.1 234.4h.1M169.2 235v-.6M169.2 234.4h-.1M169.2 235h-.1M169.2 234.4h.1M169.2 235h.1M169.3 235h.1M169.3 235v-.6M169.3 234.4h-.1M169.3 235h-.1M169.3 234.4h.1"/>
<path d="M169.4 235v-.6M169.4 234.4h-.1M169.4 235h-.1M169.4 234.4h.1M169.4 235h.1M169.5 235v-.6M169.5 234.4h-.1M169.5 235h-.1M169.5 235h.1M169.5 234.4h.1M169.6 235v-.6M169.6 234.4h-.1"/>
<path d="M169.6 235h-.1M169.6 234.4h.1M169.6 235h.1M169.7 235v-.6M169.7 234.4h-.1M169.7 235h-.1M169.7 235h.1M169.7 234.4h.1M169.8 235v-.6M169.8 234.4h-.1M169.8 235h-.1M170.6 235h.9"/>
<path d="M170.6 235v-.6M170.6 234.4h.1M170.7 235h-.1M170.7 235v-.6M170.7 234.4h.1M170.8 235h-.1M170.8 235v-.6M170.8 235h.6M170.8 234.4h.7M170.8 234.4h.1M170.9 235h-.1M170.9 235v-.6"/>
<path d="M170.9 234.4h.1M171 235h-.1M171 235v-.6M171 234.4h.1M171.1 235h-.1M171.1 235v-.6M171.1 234.4h.1M171.2 235h-.1M171.2 235v-.6M171.2 234.4h.1M171.3 235h-.1M171.3 235v-.6"/>
<path d="M171.3 234.4h.1M171.4 235h3.2M171.4 235v-.6M171.4 234.4h-.6M171.4 235h-.1M171.4 234.4h.1M171.5 235v-.6M171.5 234.4h-.9M171.5 235h-.1M171.5 234.4h.1M171.5 235h-.7M171.5 235h.1"/>
<path d="M171.6 235h-.1M171.6 235v-.6M171.6 234.4h-.1M171.6 234.4h.1M171.6 235h.1M171.7 235h-.1M171.7 235v-.6M171.7 234.4h-.1M171.7 235h.1M171.7 234.4h.3M171.7 234.4h.1M171.8 235h-.1"/>
<path d="M171.8 235v-.6M171.8 235h.1M171.8 234.4h-.1M171.8 234.4h.1M171.8 235h.2M171.9 235h.1M171.9 235v-.6M171.9 234.4h-.1M171.9 235h-.1M171.9 234.4h.1M172 235h.1M172 235v-.6"/>
<path d="M172 234.4h-.2M172 234.4h-.1M172 235h-.1M172 234.4h.1M172 235h-.3M172 234.4h2.6M172.1 235h-.1M172.1 235v-.6M172.1 234.4h.1M172.1 235h.2M172.1 234.4h-.1M172.1 235h.1"/>
<path d="M172.2 235h-.1M172.2 235v-.6M172.2 234.4h.1M172.2 235h.1M172.2 234.4h-.1M172.3 235h.1M172.3 235v-.6M172.3 234.4h-.2M172.3 235h-.1M172.3 234.4h.1M172.3 235h.2M172.3 234.4h-.1"/>
<path d="M172.4 235h-.1M172.4 235v-.6M172.4 234.4h.1M172.4 235h.2M172.4 234.4h-.1M172.5 235h.1M172.5 235v-.6M172.5 234.4h-.2M172.5 235h-.1M172.5 234.4h.1M172.6 235h.1M172.6 235v-.6"/>
<path d="M172.6 234.4h-.2M172.6 234.4h-.1M172.6 235h-.1M172.6 234.4h.1M172.7 235h-.1M172.7 235v-.6M172.7 234.4h.1M172.7 235h.1M172.7 234.4h-.1M172.7 235h.2M172.8 235h-.1M172.8 235v-.6"/>
<path d="M172.8 234.4h.1M172.8 234.4h.2M172.8 235h.1M172.8 234.4h-.1M172.9 235h.1M172.9 235v-.6M172.9 234.4h-.2M172.9 235h-.1M172.9 234.4h.2M172.9 235h.2M172.9 234.4h-.1M173 235h-.2"/>
<path d="M173 235v-.6M173 234.4h.1M173 235h.1M173 234.4h-.1M173.1 235h-.2M173.1 235v-.6M173.1 234.4h.1M173.1 235h.1M173.1 234.4h-.2M173.1 234.4h-.1M173.1 235h-.1M173.2 235h.1"/>
<path d="M173.2 235v-.6M173.2 234.4h-.1M173.2 235h-.1M173.2 234.4h.1M173.3 235h.1M173.3 235v-.6M173.3 234.4h-.1M173.3 235h-.1M173.3 234.4h.1M173.4 235h.1M173.4 235v-.6M173.4 234.4h-.1"/>
<path d="M173.4 235h-.1M173.4 234.4h.1M173.4 234.4h.2M173.5 235h.1M173.5 235v-.6M173.5 234.4h-.1M173.5 235h-.1M173.5 234.4h.1M173.6 235h-.2M173.6 235v-.6M173.6 234.4h-.1M173.6 235h-.1"/>
<path d="M173.6 234.4h.1M173.6 235h.1M173.7 235v-.6M173.7 234.4h-.1M173.7 235h-.1M173.7 235h.1M173.7 234.4h.1M173.8 235v-.6M173.8 234.4h-.1M173.8 235h-.1M173.8 235h.1M173.8 234.4h.1"/>
<path d="M173.9 235v-.6M173.9 234.4h-.1M173.9 235h-.1M173.9 235h.1M173.9 234.4h.1M174 235v-.6M174 234.4h-.1M174 235h-.1M174 235h.1M174 234.4h.1M174.1 235v-.6M174.1 234.4h-.1"/>
<path d="M174.1 235h-.1M174.1 234.4h.1M174.1 235h.1M174.2 235h-.1M174.2 235v-.6M174.2 234.4h.1M174.2 235h.1M174.2 234.4h-.1M174.3 235h-.1M174.3 235v-.6M174.3 234.4h.1M174.3 235h.1"/>
<path d="M174.3 234.4h-.1M174.4 235v-.6M174.4 234.4h-.1M174.4 235h-.1M174.4 234.4h.1M174.4 235h.1M174.5 235h-.1M174.5 235v-.6M174.5 234.4h-.1M174.5 234.4h.1M174.5 235h.1M174.6 235h-2.6"/>
<path d="M174.6 235v-.6M174.6 234.4h-3.2M174.6 235h-.1M174.6 234.4h-.1M174.6 234.4h.1M174.6 235h.1M174.7 235h-.1M174.7 235v-.6M174.7 234.4h-.1M174.7 234.4h.1M174.7 235h.1M174.8 235h-.1"/>
<path d="M174.8 235v-.6M174.8 234.4h-.1M174.8 235h.1M174.8 234.4h.1M174.9 235v-.6M174.9 234.4h-.1M174.9 235h-.1M175.5 235v-.6M175.5 234.4h2.4M177.9 235h-2.4M177.9 235v-.6M178.6 235h.8"/>
<path d="M178.6 235v-.6M178.6 234.4h.1M178.7 235h-.1M178.7 235v-.6M178.7 234.4h.1M178.8 235h-.1M178.8 235v-.6M178.8 234.4h.1M178.8 235h.1M178.9 235h-.1M178.9 235v-.6M178.9 234.4h-.1"/>
<path d="M178.9 234.4h.1M178.9 235h.1M179 235h-.1M179 235v-.6M179 234.4h-.1M179 234.4h.1M179 235h.1M179.1 235h.1M179.1 235v-.6M179.1 234.4h-.1M179.1 235h-.1M179.1 234.4h.1"/>
<path d="M179.2 235h.1M179.2 235v-.6M179.2 234.4h-.1M179.2 235h-.1M179.2 234.4h.1M179.3 235v-.6M179.3 234.4h-.1M179.3 235h-.1M179.3 234.4h.1M179.3 235h.1M179.4 235v-.6M179.4 234.4h-.8"/>
<path d="M179.4 235h-.1M179.4 234.4h.1M179.4 235h.1M179.4 234.4h-.1M179.4 234.4h.2M179.5 235v-.6M179.5 234.4h-.1M179.5 235h-.1M179.5 234.4h.1M179.5 235h.2M179.5 235h.1M179.6 235h-.2"/>
<path d="M179.6 235v-.6M179.6 234.4h.1M179.6 234.4h-.1M179.6 235h-.1M179.6 235h.1M179.7 235h.1M179.7 235v-.6M179.7 234.4h-.2M179.7 234.4h-.1M179.7 235h-.1M179.7 234.4h.1M179.8 235v-.6"/>
<path d="M179.8 234.4h-.1M179.8 235h.1M179.8 235h-.1M179.8 234.4h.1M179.8 234.4h.2M179.9 235v-.6M179.9 234.4h-.1M179.9 235h.1M179.9 235h-.1M179.9 234.4h.1M179.9 234.4h.2M180 235h.1"/>
<path d="M180 235v-.6M180 234.4h-.1M180 235h-.1M180 235h-.2M180 234.4h.2M180 235h.2M180 234.4h.1M180.1 235h.1M180.1 235v-.6M180.1 234.4h-.1M180.1 235h-.2M180.1 234.4h.1"/>
<path d="M180.1 235h-.1M180.2 235h-.2M180.2 235v-.6M180.2 234.4h.1M180.2 235h.1M180.2 234.4h-.2M180.2 234.4h-.1M180.2 235h-.1M180.2 234.4h.2M180.3 235h.1M180.3 235v-.6M180.3 234.4h-.1"/>
<path d="M180.3 235h-.1M180.3 234.4h.1M180.3 235h.2M180.3 234.4h.2M180.4 235h-.2M180.4 235v-.6M180.4 234.4h.2M180.4 235h.1M180.4 234.4h-.1M180.4 235h-.1M180.5 235h.1M180.5 235v-.6"/>
<path d="M180.5 234.4h-.2M180.5 235h.2M180.5 235h-.2M180.5 234.4h.2M180.5 234.4h-.1M180.6 235h-.2M180.6 235v-.6M180.6 234.4h.4M180.6 234.4h.1M180.6 235h.2M180.6 234.4h-.1M180.6 235h.1"/>
<path d="M180.7 235h-.2M180.7 235v-.6M180.7 234.4h.2M180.7 235h.2M180.7 234.4h-.2M180.7 234.4h-.1M180.7 235h-.1M180.8 235h.1M180.8 235v-.6M180.8 234.4h-.2M180.9 235h.1M180.9 235v-.6"/>
<path d="M180.9 234.4h-.2M180.9 235h-.2M180.9 234.4h.2M180.9 235h.2M180.9 234.4h-.1M180.9 235h.3M181 235h-.4M181 234.4h.4M181 235h.1M181 235v-.6M181 234.4h-.1M181.1 235h.1"/>
<path d="M181.1 235v-.6M181.1 234.4h-.2M181.1 235h-.2M181.1 234.4h.2M181.1 235h.2M181.1 234.4h-.1M181.2 235h.4M181.2 234.4h-.3M181.2 235h.2M181.2 235v-.6M181.2 234.4h-.1M181.3 235h.1"/>
<path d="M181.3 235v-.6M181.3 234.4h-.2M181.3 235h-.2M181.3 234.4h.2M181.4 235h-.4M181.4 235v-.6M181.4 234.4h.3M181.4 235h.1M181.4 234.4h-.1M181.4 235h.2M181.4 234.4h-.2M181.5 235h-.2"/>
<path d="M181.5 235v-.6M181.5 234.4h.1M181.5 235h.1M181.5 234.4h-.1M181.6 235h.1M181.6 235v-.6M181.6 234.4h-.2M181.6 235h-.1M181.6 234.4h.2M181.6 234.4h-.1M181.6 235h.4M181.6 234.4h-.4"/>
<path d="M181.7 235h-.3M181.7 235v-.6M181.7 234.4h.2M181.7 235h.1M181.7 234.4h-.1M181.7 235h.2M181.8 235h-.2M181.8 235v-.6M181.8 234.4h.1M181.8 235h.1M181.8 234.4h-.1M181.9 235h-.1"/>
<path d="M181.9 235v-.6M181.9 234.4h.1M181.9 235h.1M181.9 234.4h-.2M181.9 234.4h-.1M181.9 235h-.2M181.9 234.4h.2M182 235h-.1M182 235v-.6M182 234.4h.1M182 235h.1M182 234.4h-.1"/>
<path d="M182 235h.2M182 234.4h-.4M182.1 235h-.2M182.1 235v-.6M182.1 234.4h.1M182.1 235h.1M182.1 234.4h-.1M182.1 235h-.1M182.2 235h.1M182.2 235v-.6M182.2 234.4h-.2M182.2 235h-.1"/>
<path d="M182.2 234.4h.1M182.2 234.4h-.1M182.2 234.4h.2M182.3 235h-.1M182.3 235v-.6M182.3 234.4h.1M182.3 235h.1M182.3 234.4h-.1M182.3 235h.2M182.4 235v-.6M182.4 234.4h-.1M182.4 235h-.1"/>
<path d="M182.4 234.4h.1M182.4 235h-.2M182.4 235h.1M182.5 235h.1M182.5 235v-.6M182.5 234.4h-.2M182.5 235h-.1M182.5 234.4h-.1M182.5 234.4h.1M182.5 234.4h.2M182.6 235v-.6M182.6 234.4h-.1"/>
<path d="M182.6 235h-.1M182.6 235h.1M182.6 234.4h.1M182.7 235h-.1M182.7 235v-.6M182.7 234.4h.8M182.7 235h-.2M182.7 234.4h.1M182.7 234.4h-.1M182.7 235h.1M182.8 235v-.6M182.8 234.4h-.1"/>
<path d="M182.8 235h-.1M182.8 234.4h.1M182.8 235h.1M182.9 235h.1M182.9 235v-.6M182.9 234.4h-.1M182.9 235h-.1M182.9 234.4h.1M182.9 235h.2M183 235h.1M183 235v-.6M183 234.4h-.1"/>
<path d="M183 235h-.1M183 234.4h.1M183.1 235h.1M183.1 235v-.6M183.1 234.4h-.2M183.1 234.4h-.1M183.1 235h-.1M183.1 234.4h.1M183.2 235v-.6M183.2 234.4h-.1M183.2 235h-.1M183.2 234.4h.1"/>
<path d="M183.2 235h.1M183.3 235v-.6M183.3 234.4h-.1M183.3 235h-.1M183.3 234.4h.1M183.3 235h.1M183.4 235h-.1M183.4 235v-.6M183.4 234.4h-.1M183.4 235h.1M183.4 234.4h.1M183.5 235v-.6"/>
<path d="M183.5 234.4h-.1M183.5 235h-.8M183.5 235h-.1M183.5 235h.1M183.5 234.4h.1M183.6 235v-.6M183.6 234.4h-.1M183.6 235h-.1M183.6 234.4h.1M183.6 235h.1M183.7 235h-.1M183.7 235v-.6"/>
<path d="M183.7 234.4h-.1"/>
</g>
<path d="M137 197.6l.7 .5-1.1 .7zM175.7 197.6l.5 .7-1.3 .3zM161 220.6l.9 1-.8 .3z" fill="#000"/>
<text font-size="4.2" x="13" y="17">半英寸单波片一体转接块</text>
<text font-size="3.7" x="13" y="267">23-WP05-S / 半英寸单波片一体转接块</text>
<text font-size="3.6" x="263" y="34">加工基准与说明</text>
<g font-size="3">
<text x="39.9" y="83">右视图 Y / Z</text>
<text x="152.9" y="83">主视图 X / Z</text>
<text x="152.8" y="169">俯视图 X / Y</text>
<text x="133.3" y="185.3">4.3 通</text>
<text x="174.6" y="185.3">4.3 通（反面）</text>
<text x="135.4" y="188.9">8.25</text>
<text x="144.1" y="188.9">4</text>
<text x="176.7" y="188.9">8.25</text>
<text x="185.4" y="188.9">4</text>
<text x="131.2" y="227">2× 2.01</text>
<text x="145.8" y="227">4.2（反面）</text>
</g>
<g font-size="2.8">
<text x="263" y="41">以主底面为Z=0，原万能柱轴投影为X=Y=0；原点距最小X外廓14、距最小Y外廓10。本图坐标单位mm。</text>
<text x="165" y="267">材料：316L不锈钢</text>
<text x="290" y="267">比例 3:1</text>
<text x="353" y="267">页次 1 / 3</text>
<text x="13" y="274">修订 M1</text>
<text x="25.6" y="274">单位 mm</text>
<text x="39" y="274">第一角投影</text>
<text x="165" y="274">表面处理：去磁、钝化</text>
<text x="290" y="274">A3 420 × 297</text>
<text x="353" y="274">加工工程图</text>
</g>
<g font-size="2.7">
<text x="375.5" y="17">三视图 / 外形尺寸 / 孔编号</text>
<text x="263" y="50.1">未注尺寸公差、孔配合公差及表面粗糙度待加工确认。Ø2.01为沿用名义尺寸，未指定H7；双销须与原柱试配。</text>
<text x="13" y="282">图号：23-WP05-S-M1</text>
</g>
<g font-size="2.6">
<text x="263" y="58.1">1. 第一角法：右视置左，俯视置下。</text>
<text x="263" y="64">2. 孔编号对应后页坐标与完整孔加工标注。</text>
<text x="263" y="69.9">3. 坐标小数位只表示名义计算值，不代表尺寸公差。</text>
<text x="263" y="75.8">4. 按新37.5柱+本件承台10+CMRM05S中心高15，名义光轴为62.5。后挡高2不计入承台厚度。</text>
<text x="263" y="81.7">5. 离柱先从底面固定CMRM05S并靠紧平行后挡，再插销放上正式新版柱，从顶面拧紧柱M4。两类沉孔方向不得颠倒。</text>
<text x="263" y="87.6">6. 商用CMRM05S与3.2厚波片尺寸保持；532nm仅为机械示例，须按实际工作波长选片。</text>
<text x="77" y="92">2（挡高）</text>
<text x="263" y="93.5">7. 仅0°安装；波片几何中面X=+5.36，光轴高度62.5。</text>
<text x="263" y="99.4">8. 商业M4×10名义旋入4，原厂牙深5.5。</text>
<text x="263" y="105.3">9. 本图仅加工转接块，不含柱或紧固件；正式柱孔位已核，双销实配与末端完整牙仍须验收。</text>
<text x="214" y="110">10</text>
<text x="263" y="111.2">10. 柱固定建议M4×12；名义旋入6，距8深直段孔底2；攻牙末端另核。</text>
<text x="159.6" y="135.6">26</text>
<text x="112" y="205">20</text>
</g>
<g font-size="2.5">
<text x="44" y="123">O</text>
<text x="160" y="123">O</text>
<text x="160" y="203">O</text>
<text x="165" y="282">孔表坐标：局部 XYZ；详见基准说明</text>
<text x="290" y="282">打印：实际大小 100%</text>
<text x="353" y="282">未注条件见技术说明</text>
</g>
<g font-size="2.3">
<text x="48" y="117">Z</text>
<text x="164" y="117">Z</text>
<text x="56" y="125">Y</text>
<text x="172" y="125">X</text>
<text x="166" y="184">H03</text>
<text x="164" y="197">Y</text>
<text x="140.5" y="203">H01</text>
<text x="178" y="203">H02</text>
<text x="172" y="205">X</text>
<text x="166" y="214">H03</text>
</g>
<g font-size="2.1">
<text x="263" y="240">冻结源 SHA256：</text>
<text x="263" y="244">625f1d4e5d3c2bdb0676130979e5f3b9</text>
<text x="263" y="248">955fb76f19301da4ecbdc88f503d0b2a</text>
</g>
</svg>
